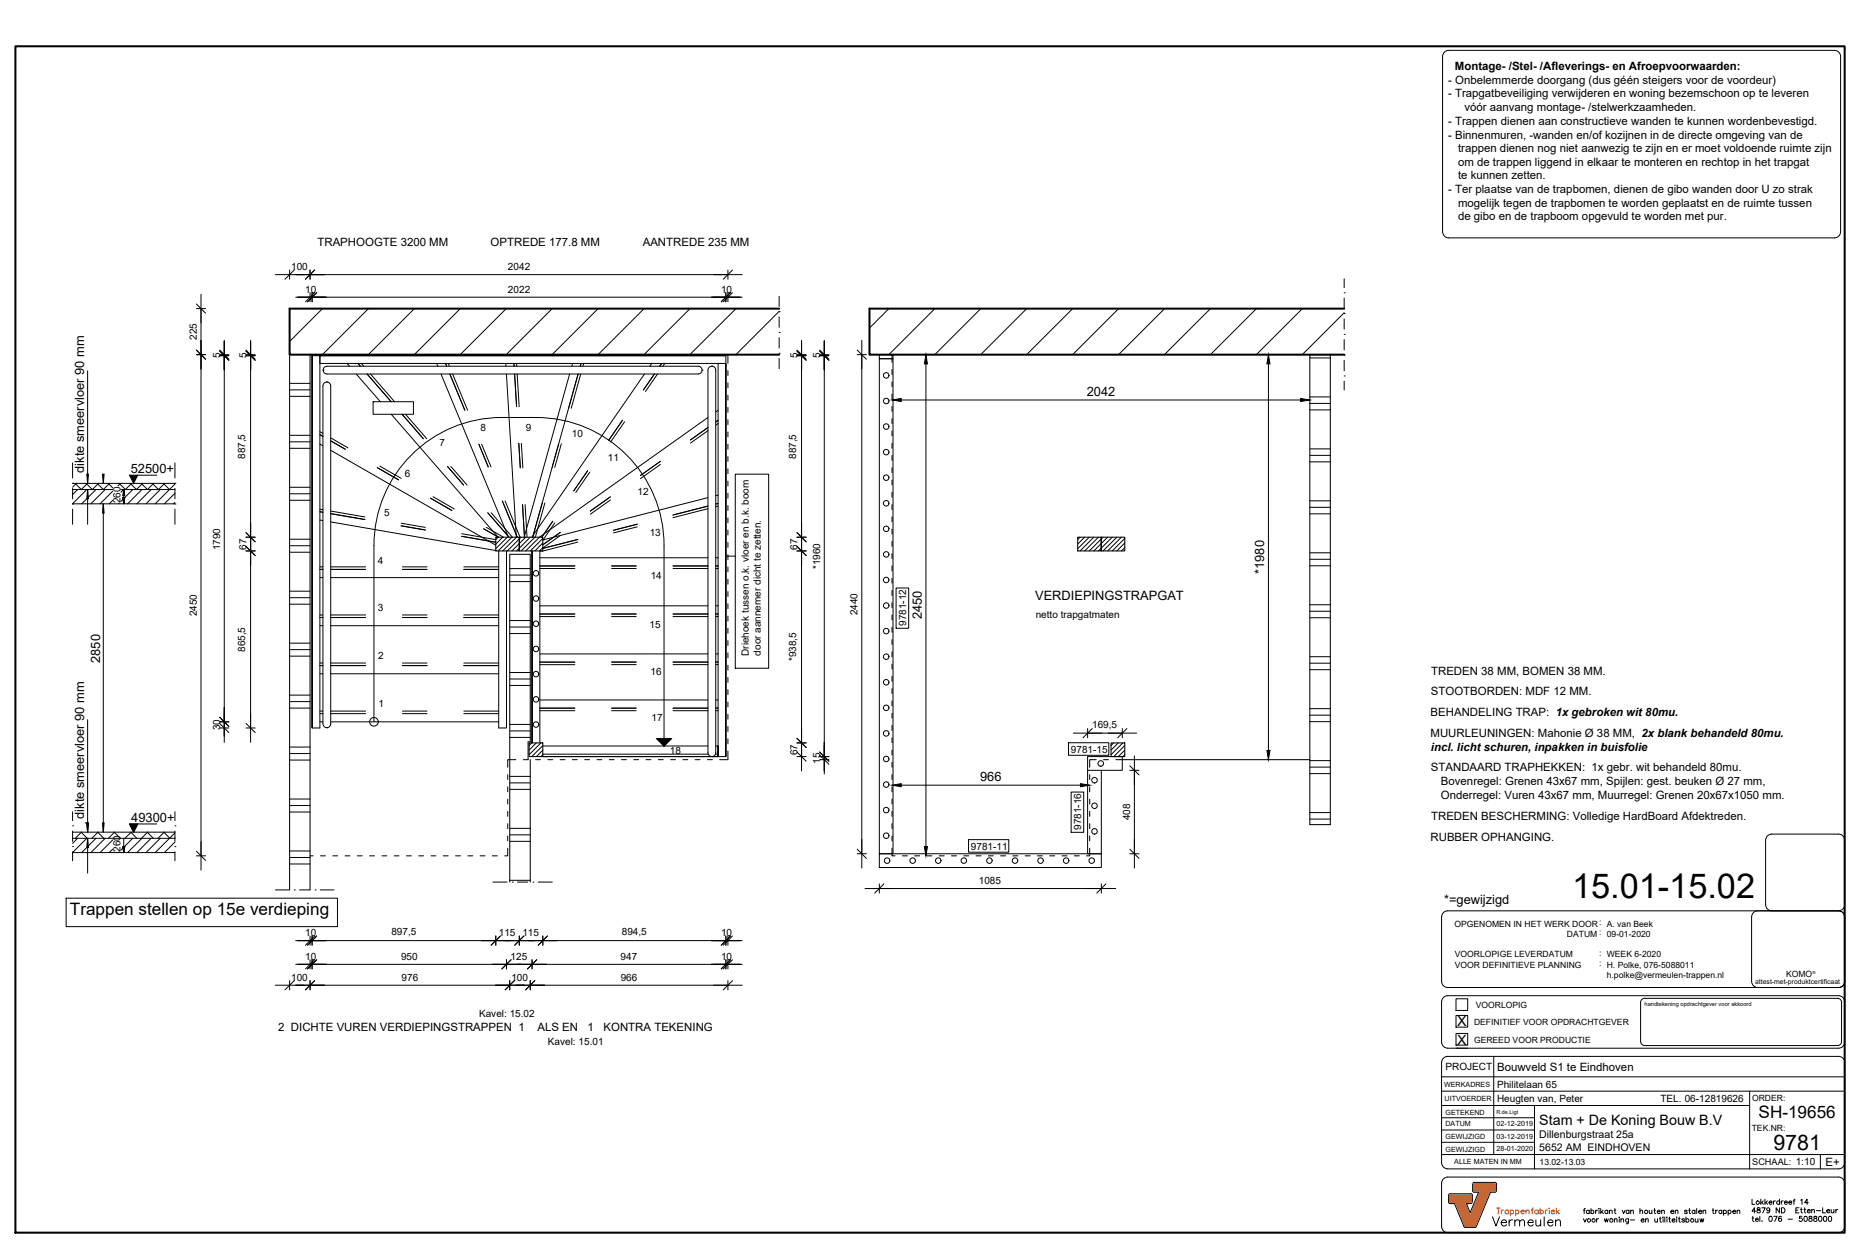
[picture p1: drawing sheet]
<svg xmlns="http://www.w3.org/2000/svg" width="914mm" height="610mm" viewBox="0 0 914 610" stroke-linecap="round" stroke-linejoin="round" font-family="sans-serif">
<!-- layer: vermeulen -->
<g fill="none" stroke="#000" stroke-width=".49">
<path d="M705 113v-85l1-2 2-1h190l1 1 1 2v85M705 113l1 2 2 1h189l2-1 1-2M43 181v55l-3 3-3-3M35 239h20M35 236h50M37 236l-2 2M38 239l-3 3M42 236l3 3 3-3M42 239l-7 7h50M43 239v17M47 239l-7 7M47 236l4 3 3-3"/>
<path d="M51 239l-7 7M53 236l2 2M58 236l3 3 3-3M59 236l-1 2M59 239h26M64 236l3 3 3-3M65 239l-4 4M67 232h10M69 236l3 3 3-3M69 239l-7 7M74 239l-7 7M74 236l3 3 3-3"/>
<path d="M78 239l-7 7M80 236l3 3M85 236l-9 10M50 246v161M55 240l-6 6M55 245l-2 1M58 246h.1M59 241l1-2v7l1-3h-1v3M60 244l-1 1M85 246h.1M85 241l-5 5M43 352v55"/>
<path d="M35 407h50M38 410l-3 2M40 407l3 3M40 407l-3 3M42 402l1 5M42 410l-7 7h50M43 410v17M43 402v5M47 410l-7 7M48 407l3 3M48 407l-3 3M51 410l-7 7"/>
<path d="M55 411l-6 6M55 415l-2 2M56 407l3 3M56 407l-3 3M58 417h.1M60 415l-1 1M60 410v7l1-3h-1v3M63 403h4l-2 4zM64 407l3 3M64 407l-3 3M65 410l-4 4M67 403h10"/>
<path d="M69 410l-7 7M72 407l3 3M72 407l-3 3M74 410l-7 7M78 410l-7 7M80 407l3 3M80 407l-3 3M85 410h-50M85 412l-5 5M85 407l-9 10M706 446l2-1h191l2 1 1 2-1 32-1 2-1 1h-192l-2-1v-2v-32zM859 445l-2 1-1 2v32l1 2 2 1"/>
<path d="M706 487h2h191h1l1 2 1 20-1 2-2 1h-191h-2l-1-3v-19zM712 488h5v6h-5zM712 496h5v6h-5zM802 489l2-1h95l1 2v20l-2 1h-95l-1-2v-19zM705 518l3-2h191l2 2 1 1-1 50-1 2h-1h-192l-2-1v-2v-49zM712 505h5v6h-5zM730 516v48M705 533h197M705 526h197M855 533v38M705 540h150M705 558h45"/>
<path d="M705 552h45M705 546h45M750 540v31M705 564h197M706 576l2-1h191l1 1 1 2v22l-1 2-1 1h-192l-2-2v-1v-22zM890 564v7M708 584h1h10h1M709 584h10v4h-3l3 7 5-13h-4v-3h11v3h-3l-7 17h-5l-5-11h-2zM720 582v-4h11v1v3M720 582v1h3l-4 10-2-5h2l1-4M731 582v1h-3l-6 17h-1h-5l-5-12h-3v-4M774 596l1 1v-1"/>
<path d="M774 592h1M775 591h-1v2M777 592a.8 .8 0 0 0-1 0 .8 .8 0 0 0 0 1 .8 .8 0 0 0 1 0M777 592v1M778 592a.8 .8 0 0 1 1 0 .8 .8 0 0 1 0 1 .8 .8 0 0 1-1 0M778 591v2M780 592v1M780 596v1M781 592h-1M781 596h-1M781 591h.1M781 592v1"/>
<path d="M782 591v2M783 592l1 1M784 592l-2 1M784 596l1 1v-1l1 1v-1M786 592a.8 .8 0 0 0-1 0 .8 .8 0 0 0 0 1 .8 .8 0 0 0 1 0M786 592v1M787 592h1v1M787 592v1M789 592h1M789 596h1v1M789 596v1M789 591v2h1"/>
<path d="M791 595h.1M791 596v1M792 596h1v1M792 596v1M793 592v1l1-1M796 596v2h-1M796 596a.8 .8 0 0 0-1 0 .8 .8 0 0 0 0 1 .8 .8 0 0 0 1 0M796 592a.8 .8 0 0 0-1 0 .8 .8 0 0 0 0 1 .8 .8 0 0 0 1 0M796 592v1M797 596h2M797 592h1v1M797 592v1"/>
<path d="M801 592h2v1M801 591v2M802 596h2a.8 .8 0 0 0-1 0 .8 .8 0 0 0-1 1 .8 .8 0 0 0 1 0h1M804 596h1l1 1M804 596v1M806 592v1h1M807 592v1M808 592h1M809 591v2M809 596v1h1M810 592h1a.8 .8 0 0 0-1 0 .8 .8 0 0 0 0 1 .8 .8 0 0 0 1 0M810 596v1"/>
<path d="M811 596h1M811 595v2h1M812 592h1v1M812 592v1M813 595h.1M813 596v1M814 595v2M815 595h.1M815 596v1M816 596h.1M816 595v2M817 592h1a.8 .8 0 0 0-1 0 .8 .8 0 0 0-1 1 .8 .8 0 0 0 1 0h1"/>
<path d="M817 596h2a.8 .8 0 0 0-1 0 .8 .8 0 0 0-1 1 .8 .8 0 0 0 1 0h1M819 592h1v1M819 592v1M819 595h.1M819 596v1M820 596h1M821 595v2M823 596h-1l1 1h-1M824 596a.8 .8 0 0 1 1 0 .8 .8 0 0 1 0 1 .8 .8 0 0 1-1 0M824 595v2M825 592h-2l1 1h-1M825 592h1"/>
<path d="M826 591v2M828 592a.8 .8 0 0 0-1 0 .8 .8 0 0 0 0 1 .8 .8 0 0 0 1 0M828 592v1M829 596v1h1M829 591v2M830 596v1M830 592h2a.8 .8 0 0 0-1 0 .8 .8 0 0 0-1 1 .8 .8 0 0 0 1 0h1M831 596v1l1-1v1l1-1M832 592h2v1M832 592v1M837 592h1M837 591v2h1"/>
<path d="M838 592v1M839 592h-1M841 592a.8 .8 0 0 0-1 0 .8 .8 0 0 0 0 1 .8 .8 0 0 0 1 0M841 592v1M842 592a.8 .8 0 0 1 1 0 .8 .8 0 0 1 0 1 .8 .8 0 0 1-1 0M842 592v2M845 592a.8 .8 0 0 1 1 0 .8 .8 0 0 1 0 1 .8 .8 0 0 1-1 0M845 592v2M847 592h1a.8 .8 0 0 0-1 0 .8 .8 0 0 0 0 1h1M849 592h1v1M849 592v1M856 586v3h2"/>
<path d="M856 595h1M857 595v2M858 596h1a.8 .8 0 0 0-1-1 .8 .8 0 0 0 0 1 .8 .8 0 0 0 1 1M858 592h-2l1-2v3M859 591a1 1 0 0 1 1 1 1 1 0 0 1 0 1h-1v-1l1-1zM860 595v2M861 586v3M861 590h2l-2 3M861 588l1 1M861 597h.1M862 587l-1 1M863 586v3"/>
<path d="M863 588l1 1M864 587l-1 1M865 588h1a.8 .8 0 0 0-1-1 .8 .8 0 0 0-1 1 .8 .8 0 0 0 1 1l1-1M865 591a.8 .8 0 0 1-1 1 .8 .8 0 0 1 0-1 .8 .8 0 0 1 1 0v2h-1M867 587v2M867 595h2l-2 2M868 587l-1 1M870 587a.8 .8 0 0 0-1 0 1 1 0 0 0 0 2 .8 .8 0 0 0 1-1M870 590v3l-2-3v3M870 586v3M871 587v2M871 590a1.3 1.3 0 0 1 1 2 1.3 1.3 0 0 1-1 1z"/>
<path d="M871 595a1.1 1.1 0 0 0-2 1 1.1 1.1 0 0 0 2 1 .8 .8 0 0 0-1-1 .8 .8 0 0 0-1 0M871 587v1M872 588h2a.8 .8 0 0 0-1-1 .8 .8 0 0 0-1 1 .8 .8 0 0 0 1 1l1-1M874 596h2M874 588h2a.8 .8 0 0 0-1-1 .8 .8 0 0 0-1 1 .8 .8 0 0 0 1 1l1-1M876 587h1M877 586v1v2M878 592h1M879 590h-1v3h1M880 591h1M880 587l1-1v3M880 590v2l1 1"/>
<path d="M881 595h-2v1a1 1 0 0 1 2 0 .9 .9 0 0 1 0 1 1 1 0 0 1-2 0M882 591h.1M882 590v2l1 1M883 592h2a.8 .8 0 0 0-1-1 .8 .8 0 0 0-1 1 .8 .8 0 0 0 1 1h1M884 588h-2l1-2v3M884 595a1 1 0 0 1 1 1 1 1 0 0 1 0 1h-1l2-2h-1zM885 592l2-1v2M885 591v2M887 595l1 1a.8 .8 0 0 1-1 1 .8 .8 0 0 1-1-1l2-1zM888 592h2M891 590v3h1M893 592h1a.8 .8 0 0 0-1-1 .8 .8 0 0 0 0 1 .8 .8 0 0 0 0 1h1"/>
<path d="M895 591v2l1-1M896 591v2M897 591v2M898 591l-1 1"/>
<circle cx="777" cy="597" r=".8"/>
<circle cx="779" cy="597" r=".8"/>
<circle cx="787" cy="597" r=".8"/>
<circle cx="805" cy="592" r=".8"/>
<circle cx="827" cy="597" r=".8"/>
<circle cx="859" cy="588" r=".8"/>
<circle cx="865" cy="596" r="1.1"/>
<circle cx="882" cy="596" r="1.1"/>
<circle cx="890" cy="596" r="1.1"/>
<circle cx="892" cy="596" r="1.1"/>
<circle cx="894" cy="596" r="1.1"/>
</g>
<g fill="#000" stroke="#000" stroke-width=".49">
<path d="M42 232h1v4zM43 239v5h-1zM50 232h1l-1 4zM63 232h4l-2 4zM50 246l1 5h-1zM42 402h1v5zM43 410v4h-1zM50 402h1l-1 5zM63 403h4l-2 4z"/>
<path d="M60 243v3zM60 243v3l1-3z"/>
<path d="M60 239v3h1zM60 239v3z"/>
<path d="M60 414v3zM60 414v3l1-3z"/>
</g>
<!-- layer: afbreeklijnen -->
<g fill="none" stroke="#000" stroke-width=".49">
<path d="M657 136v5M381 152h.1M381 145v5M381 155v5M657 153h.1M657 143h.1M657 146v5M657 156v5M381 173h.1M381 163h.1M381 165v5M381 175v5"/>
<path d="M657 174h.1M657 163h.1M657 166v5M657 176v5M657 184h.1M657 186v5M35 236h.1M35 226v8M35 239v5M85 236h.1M85 226v8M85 239v5"/>
<path d="M35 246h.1M35 249v7M85 246h.1M85 249v7M35 397v4M85 397v4M35 414h.1M35 404h.1M35 406v5M35 416v5M85 414h.1M85 404h.1"/>
<path d="M85 406v5M85 416v5M135 435h6M144 435h.1M146 435h5M154 435h.1M157 435h6M241 431h7M250 431h.1M253 431h5M260 431h.1M263 431h7"/>
</g>
<!-- layer: maatlijnen -->
<g fill="none" stroke="#000" stroke-width=".49">
<path d="M135 134h228M142 132v5M144 132l-5 5M152 132v5M154 132l-5 5M356 132v5M358 132l-5 5M96 151h4M96 149l4 4M98 144v281M145 145h218M152 143v5"/>
<path d="M153 143v5M154 143l-5 5M155 143l-5 5M158 151l-16 16M180 151l-22 22M203 151l-23 22M225 151l-23 22M247 151l-22 22M270 151l-23 22M292 151l-22 22M315 151l-23 22M337 151l-22 22"/>
<path d="M355 143v5M356 143v5M357 143l-5 5M358 143l-5 5M360 151l-23 22M381 152l-21 21M434 151l-9 9M457 151l-23 22M479 151l-22 22M502 151l-23 22M524 151l-22 22M547 151l-23 22"/>
<path d="M569 151l-22 22M592 151l-23 22M614 151l-22 22M637 151l-23 22M657 153l-21 20M96 173h4M96 171l4 5M107 173h5M107 171l5 5M107 174h5M107 172l5 4M110 166v197"/>
<path d="M120 173h5M120 174h5M120 171l5 5M120 172l5 4M122 166v197M356 173v5M389 173h5M389 174h5M389 171l5 5M389 172l5 4M392 166v211M401 173h4"/>
<path d="M401 174h4M401 171l4 5M401 172l4 4M403 166v212M419 173h4M419 171l4 5M421 166v258M453 178v236M620 178v189M356 181v3M356 187v3M356 193v3"/>
<path d="M356 199v3M440 196h196M356 205v3M356 211v3M356 217v3M356 223v3M356 229v3M356 235v3M356 241v3M356 247v3M356 253v3M356 259v3"/>
<path d="M120 263h5M120 260l5 5M120 269h5M120 267l5 5M243 263l-1 1M246 263l-4 3M248 263l-6 5M250 263l-7 6M252 263l-6 6M255 263l-7 6M257 263l-7 6M259 263l-7 6"/>
<path d="M261 263l-6 6M264 263l-7 6M265 263l-6 6M265 265l-4 4M265 268l-1 1M356 265v3M356 271v3M356 277v3M389 263h5M389 269h5M389 260l5 5M389 267l5 5"/>
<path d="M528 263l-1 1M530 263l-3 3M532 263l-5 5M535 263l-7 6M537 263l-7 6M539 263l-7 6M541 263l-6 6M544 263l-7 6M546 263l-7 6M548 263l-7 6M550 263l-6 6M550 265l-4 4"/>
<path d="M550 268l-2 1M356 283v3M356 289v3M356 295v3M356 301v3M356 307v3M356 313v3M356 319v3M356 325v3M356 331v3M356 337v3M107 353h5"/>
<path d="M107 351l5 4M107 356h5M107 354l5 4M120 356h5M120 354l5 4M356 343v3M356 349v3M356 355v3M525 358h30M532 356v5M534 356l-5 5M548 356v5"/>
<path d="M551 356l-5 5M248 379v2M252 371h-4v4M256 371h2M259 363h-1v8M260 363l-1 1M262 371h2M262 363l-3 4M264 363l-5 6M265 364l-5 6M265 367l-3 3M265 369l-1 1"/>
<path d="M268 371h2M274 371h2M280 371h2M286 371h2M292 371h2M298 371h2M304 371h2M310 371h2M316 371h2M322 371h2M328 371h2M334 371h2"/>
<path d="M340 371h2M346 371h2M356 367v4h-4M356 361v3M389 370h5M389 363h5M389 361l5 4M389 368l5 4M401 371h4M401 370h4M401 368l4 4M401 369l4 5"/>
<path d="M544 363l-1 1M547 363l-4 4M549 363l-6 6M550 364l-6 6M550 367l-3 3M550 369l-1 1M552 377h5M552 374l5 5M554 370v54M248 385v2M248 391v2M248 397v2"/>
<path d="M440 384h88M96 418h4M96 416l4 5M152 418h1M157 418h2M163 418h2M169 418h2M175 418h2M181 418h2M187 418h2M193 418h2M199 418h2"/>
<path d="M205 418h2M211 418h2M217 418h2M223 418h2M229 418h2M235 418h2M241 418h2M248 415v3h-1M248 403v2M248 409v2M419 417h4M419 415l4 5"/>
<path d="M552 417h5M552 415l5 5M423 434h122M430 432v5M432 432l-5 5M538 432v5M540 432l-4 5M145 460h218M152 458v4M153 458v4M154 458l-5 4M155 458l-5 4"/>
<path d="M242 458v4M245 458l-5 4M254 458v4M256 458l-4 4M265 458v4M268 458l-5 4M355 458v4M356 458v4M357 458l-5 4M358 458l-5 4M142 479v5M144 479l-5 5"/>
<path d="M145 471h218M152 469v5M152 479v5M153 469v5M154 479l-5 5M154 469l-5 5M155 469l-5 5M248 469v5M249 479v5M250 469l-5 5M251 479l-4 5M259 479v5"/>
<path d="M260 469v5M261 479l-4 5M262 469l-4 5M355 469v5M356 469v5M356 479v5M357 469l-5 5M358 479l-5 5M358 469l-5 5M135 482h228"/>
</g>
<!-- layer: vaste muren -->
<path d="M381 151h-239v22h239M657 151h-232v22h232" fill="none" stroke="#000" stroke-width=".99"/>
<!-- layer: arcering -->
<g fill="none" stroke="#000" stroke-width=".49">
<path d="M142 194h10M142 191h10M142 187h10M142 219h10M142 216h10M142 213h10M142 238h10M142 245h10M142 241h10M142 270h10M142 267h10M142 264h10"/>
<path d="M249 278h10M142 295h10M142 292h10M142 289h10M249 284h10M249 281h10M142 318h10M142 314h10M249 310h10M249 307h10M249 303h10M142 321h10"/>
<path d="M142 340h10M249 335h10M249 332h10M249 329h10M142 346h10M142 343h10M249 357h10M249 354h10M142 372h10M142 368h10M142 365h10M249 380h10"/>
<path d="M249 360h10M142 397h10M142 394h10M142 391h10M249 386h10M249 383h10M142 419h10M142 416h10M249 411h10M249 408h10M249 405h10M142 422h10"/>
<path d="M249 430h10"/>
</g>
<!-- layer: gibo muren -->
<g fill="none" stroke="#000" stroke-width=".51">
<path d="M142 173v262M152 173v262M436 173v4M640 173v230h10v-230M436 181v2M436 187v2M436 193v2M436 199v2M436 205v2M436 211v2M436 217v2M436 223v2"/>
<path d="M436 229v2M436 235v2M436 241v2M436 247v2M436 253v2M436 259v2M436 265v2M436 271v2M436 277v2M436 283v2M436 289v2M436 295v2"/>
<path d="M436 301v2M436 307v2M436 313v2M436 319v2M436 325v2M436 331v2M436 337v2M436 343v2M436 349v2M436 355v2M259 363v-92h-10v160M259 371v60"/>
<path d="M436 361v2M436 367v2M436 373v2M436 379v2M533 379v2M536 371h-3v4M539 371h3M545 371h95M436 385v2M436 391v2M436 397v2M533 385v2"/>
<path d="M533 391v2M533 397v2M436 415v3h1M436 403v2M436 409v2M441 418h2M447 418h2M453 418h2M459 418h2M465 418h2M471 418h2M477 418h2"/>
<path d="M483 418h2M489 418h2M495 418h2M501 418h2M507 418h2M513 418h2M519 418h2M525 418h2M533 415v3h-2M533 403v2M533 409v2"/>
</g>
<!-- layer: ARCEER -->
<g fill="none" stroke="#000" stroke-width=".49">
<path d="M640 175h10M640 197h10M640 194h10M640 200h10M640 219h10M640 226h10M640 223h10M640 251h10M640 248h10M640 245h10M640 277h10M640 273h10"/>
<path d="M640 270h10M640 299h10M640 296h10M640 302h10M640 327h10M640 324h10M640 321h10M640 353h10M640 350h10M640 346h10M640 378h10M640 375h10"/>
<path d="M640 372h10M640 397h10M640 400h10"/>
</g>
<!-- layer: 0 -->
<path d="M640 173h10" fill="none" stroke="#000" stroke-width=".49"/>
<!-- layer: trappen -->
<g fill="none" stroke="#000" stroke-width=".49">
<path d="M153 174h202h-199v4h199v192v-196M156 174v182h-3v-182v182M170 178l1 1M175 178l1 1M177 178l1 1M213 178l1 1M218 178v1M219 178l1 1M247 178v1M251 178v1M252 178l1 1M280 178l-1 1"/>
<path d="M284 178v1M285 178v1M319 178l-1 1M323 178l-1 1M325 178l-1 1M351 178v192M430 173h6v2h-6zM430 175h6v242h-6zM174 183l12 13M179 183l12 13M181 183l12 13M216 183l32 80"/>
<path d="M220 183l7 18M221 183l8 18M248 183l4 80M252 183v16M253 183l1 16M278 200l5-17-23 80 5-17M278 183l-22 80M284 183l-5 17M315 183l-55 80M320 183l-6 8M321 183l-6 8M156 212l2 1"/>
<path d="M156 211l2 1M156 217l2 1M162 216l7 4M162 214l8 5M191 203l52 60M197 203l10 11M198 203l11 11M234 217l5 11M235 217l5 11M254 217v12M255 217l1 12M273 217l-3 12"/>
<path d="M274 217l-3 12M304 205l-7 10M305 206l-7 10M346 209l-9 6M346 211l-9 6M346 204l-82 59M351 205l-1 1M351 207l-1 1M351 201h-1M162 220l80 47M184 229l11 6M186 228l10 6"/>
<path d="M219 228l8 9M220 228l8 9M287 230l-7 10M288 231l-7 10M323 226l-10 6M323 227l-10 7M156 250h2M156 249h2M156 254h2M162 251l16 3M162 250l16 3M162 255l80 14"/>
<path d="M196 257l12 2M196 256l12 2M210 244l11 6M212 243l10 6M236 259l8 4M238 258l8 5M238 251l11 12M240 251l10 12M246 245l7 18M247 245l7 18M255 247l1 16M257 247l1 16"/>
<path d="M266 246l-4 17M270 255l-5 8M298 243l-9 7M298 244l-9 7M311 256l-11 3M311 258l-11 3M346 243l-81 21 6-8M346 247l-17 5M346 249l-17 4M351 246h-1M351 247l-1 1M351 242h-1"/>
<path d="M156 278h2M156 277h2M162 278h17M162 277h17M197 278h12M197 277h12M226 262l16 3M226 261l16 3M227 278h17M227 277h17M244 269v87h4v-87M260 269v94v-94"/>
<path d="M264 277h17M264 278h17M264 273h82M274 260l-9 6M274 262l-9 6M282 265l-18 4v94M282 264l-17 4M299 277h12M299 278h12M329 277h17M329 278h17M350 277h1"/>
<path d="M350 278h1M350 273h1M156 282h2M162 282h82M264 296h82M350 296h1M156 302h2M156 301h2M156 306h2M162 302h17M162 301h17M162 306h82"/>
<path d="M197 302h12M197 301h12M227 302h17M227 301h17M264 300h17M264 301h17M299 300h12M299 301h12M329 300h17M329 301h17M346 320h-82M350 300h1"/>
<path d="M350 301h1M350 320h1M156 325h2M156 324h2M156 329h2M162 325h17M162 324h17M162 329h82M197 325h12M197 324h12M227 325h17M227 324h17"/>
<path d="M264 324h17M264 325h17M299 324h12M299 325h12M329 324h17M329 325h17M350 324h1M350 325h1M156 349h2M156 348h2M156 353h2M162 349h17"/>
<path d="M162 348h17M162 353h82M183 353v-86a62 62 0 0 1 62-63 104 104 0 0 1 34 2 63 63 0 0 1 46 61v98l3-4h-7l4 4M197 349h12M197 348h12M227 349h17M227 348h17M264 346h17M264 347h17M264 342h82M299 346h12M299 347h12"/>
<path d="M329 346h17M329 347h17M350 346h1M350 347h1M350 342h1M265 369h81M265 365h81M350 369h1v1h-86h86v-5v5M350 365h1M351 370h4M532 377h16v-7h-16v47h6v-40M430 417h108v7h-108z"/>
<circle cx="262" cy="293" r="1.3"/>
<circle cx="262" cy="280" r="1.3"/>
<circle cx="262" cy="317" r="1.3"/>
<circle cx="262" cy="305" r="1.3"/>
<circle cx="262" cy="330" r="1.3"/>
<circle cx="183" cy="353" r="2.1"/>
<circle cx="262" cy="342" r="1.3"/>
<circle cx="262" cy="354" r="1.3"/>
</g>
<path d="M325 361h3l-3 4zM321 361l4 4v-4z" fill="#000" stroke="#000" stroke-width=".49"/>
<!-- layer: spillen -->
<path d="M242 263h23v6h-11v-6v6h-12zM527 263h23v6h-12v-6v6h-11zM259 363h6v7h-6zM543 363h7v7h-7z" fill="none" stroke="#000" stroke-width=".51"/>
<!-- layer: maatlijnen -->
<path d="M453 173v5h-1zM620 173l1 5h-2zM436 196l4-1v1zM636 195l4 1h-4zM619 367h2l-1 4zM436 384l4-1v2zM528 383l5 1-5 1zM452 414h1v4z" fill="#000" stroke="#000" stroke-width=".49"/>
<!-- layer: standaard tkst -->
<path d="M182 196h20v7h-20zM359 232h17v95h-17zM355 272h4M438 287h6v20h-6zM522 363h20v6h-20zM523 387h7v20h-7zM473 410h20v7h-20zM32 439h133v14h-133z" fill="none" stroke="#000" stroke-width=".49"/>
<!-- layer: gibo muren -->
<g fill="none" stroke="#000" stroke-width=".49">
<circle cx="433" cy="184" r="1.3"/>
<circle cx="433" cy="196" r="1.3"/>
<circle cx="433" cy="209" r="1.3"/>
<circle cx="433" cy="234" r="1.3"/>
<circle cx="433" cy="221" r="1.3"/>
<circle cx="433" cy="259" r="1.3"/>
<circle cx="433" cy="246" r="1.3"/>
<circle cx="433" cy="271" r="1.3"/>
<circle cx="433" cy="284" r="1.3"/>
<circle cx="433" cy="296" r="1.3"/>
<circle cx="433" cy="309" r="1.3"/>
<circle cx="433" cy="334" r="1.3"/>
<circle cx="433" cy="321" r="1.3"/>
<circle cx="433" cy="359" r="1.3"/>
<circle cx="433" cy="346" r="1.3"/>
<circle cx="433" cy="371" r="1.3"/>
<circle cx="538" cy="373" r="1.3"/>
<circle cx="433" cy="396" r="1.3"/>
<circle cx="433" cy="384" r="1.3"/>
<circle cx="535" cy="381" r="1.3"/>
<circle cx="535" cy="394" r="1.3"/>
<circle cx="433" cy="409" r="1.3"/>
<circle cx="535" cy="406" r="1.3"/>
<circle cx="434" cy="421" r="1.3"/>
<circle cx="446" cy="421" r="1.3"/>
<circle cx="459" cy="421" r="1.3"/>
<circle cx="471" cy="421" r="1.3"/>
<circle cx="484" cy="421" r="1.3"/>
<circle cx="496" cy="421" r="1.3"/>
<circle cx="509" cy="421" r="1.3"/>
<circle cx="521" cy="421" r="1.3"/>
<circle cx="534" cy="421" r="1.3"/>
</g>
<!-- layer: leuningen -->
<path d="M158 180l2-1h181a1.9 1.9 0 0 1 2 2 1.9 1.9 0 0 1-2 2h-181a1.9 1.9 0 0 1-2-1 1.9 1.9 0 0 1 0-2zM347 180a1.9 1.9 0 0 1 2-1 1.9 1.9 0 0 1 1 2v187a1.9 1.9 0 0 1-2 2 1.9 1.9 0 0 1-2-2v-187zM158 187a1.9 1.9 0 0 1 2 0 1.9 1.9 0 0 1 2 2v165a1.9 1.9 0 0 1-2 2 1.9 1.9 0 0 1-2-2v-165z" fill="none" stroke="#000" stroke-width=".49"/>
<g fill="#000">
<circle cx="348" cy="179" r=".2"/>
<circle cx="158" cy="181" r=".2"/>
<circle cx="160" cy="187" r=".2"/>
<circle cx="343" cy="181" r=".2"/>
<circle cx="160" cy="356" r=".2"/>
<circle cx="348" cy="370" r=".2"/>
</g>
<!-- layer: kaderrand -->
<path d="M8 23h894v580h-894z" fill="none" stroke="#000" stroke-width=".99"/>
<!-- layer: vermeulen -->
<g fill="#ff5700" stroke="#ff5700" stroke-width=".49">
<path d="M720 579l11 3v-3zM720 579l11 3h-11z"/>
<path d="M709 584l10 4v-4zM709 584l10 4h-10z"/>
<path d="M724 582l-1 13 5-13zM724 582l-1 13h-4z"/>
<path d="M711 588l8 7-3-7zM711 588l8 7h-5z"/>
<path d="M714 595l7 4 2-4zM714 595l7 4h-5z"/>
</g>
<path d="M731 591h2M732 591v2M749 591v2M753 591v2M757 591h.1M761 591v2" fill="none" stroke="#ff5700" stroke-width=".49"/>
<!-- layer: FSC -->
<path d="M863 411v31M863 411l1-2 2-1h33h1l2 3v31l-1 2-2 1h-33l-2-1-1-2" fill="none" stroke="#000" stroke-width=".49"/>
<text font-size="16.8" x="768" y="439">15.01-15.02</text>
<text font-size="10.5" x="867" y="562">9781</text>
<g font-size="8.4">
<text x="34" y="448">Trappen stellen op 15e verdieping</text>
<text x="859" y="546">SH-19656</text>
</g>
<text font-size="7.9" x="728" y="600">Vermeulen</text>
<g font-size="7">
<text x="712" y="502">X</text>
<text x="712" y="511">X</text>
<text x="752" y="550">Stam + De Koning Bouw B.V</text>
</g>
<g font-size="6.3">
<text x="531" y="193">2042</text>
<text x="41" y="231" transform="rotate(-90 41 231)">dikte smeervloer 90 mm</text>
<text x="64" y="231">52500+</text>
<text x="618" y="281" transform="rotate(-90 618 281)">*1980</text>
<text x="506" y="293">VERDIEPINGSTRAPGAT</text>
<text x="450" y="303" transform="rotate(-90 450 303)">2450</text>
<text x="49" y="324" transform="rotate(-90 49 324)">2850</text>
<text x="479" y="382">966</text>
<text x="41" y="400" transform="rotate(-90 41 400)">dikte smeervloer 90 mm</text>
<text x="64" y="402">49300+</text>
<text x="706" y="442">*=gewijzigd</text>
</g>
<g font-size="5.6">
<text x="711" y="34">Montage- /Stel- /Afleverings- en Afroepvoorwaarden:</text>
<text x="708" y="41">- Onbelemmerde doorgang (dus géén steigers voor de voordeur)</text>
<text x="708" y="48">- Trapgatbeveiliging verwijderen en woning bezemschoon op te leveren</text>
<text x="716" y="54">vóór aanvang montage- /stelwerkzaamheden.</text>
<text x="708" y="61">- Trappen dienen aan constructieve wanden te kunnen wordenbevestigd.</text>
<text x="708" y="68">- Binnenmuren, -wanden en/of kozijnen in de directe omgeving van de</text>
<text x="713" y="74">trappen dienen nog niet aanwezig te zijn en er moet voldoende ruimte zijn</text>
<text x="713" y="81">om de trappen liggend in elkaar te monteren en rechtop in het trapgat</text>
<text x="713" y="88">te kunnen zetten.</text>
<text x="708" y="94">- Ter plaatse van de trapbomen, dienen de gibo wanden door U zo strak</text>
<text x="713" y="101">mogelijk tegen de trapbomen te worden geplaatst en de ruimte tussen</text>
<text x="713" y="108">de gibo en de trapboom opgevuld te worden met pur.</text>
<text x="155" y="120">TRAPHOOGTE 3200 MM</text>
<text x="240" y="120">OPTREDE 177.8 MM</text>
<text x="314" y="120">AANTREDE 235 MM</text>
<text x="699" y="330">TREDEN 38 MM, BOMEN 38 MM.</text>
<text x="699" y="340">STOOTBORDEN: MDF 12 MM.</text>
<text x="699" y="350">BEHANDELING TRAP: 1x gebroken wit 80mu.</text>
<text x="699" y="360">MUURLEUNINGEN: Mahonie Ø 38 MM, 2x blank behandeld 80mu.</text>
<text x="699" y="367">incl. licht schuren, inpakken in buisfolie</text>
<text x="699" y="377">STANDAARD TRAPHEKKEN: 1x gebr. wit behandeld 80mu.</text>
<text x="704" y="384">Bovenregel: Grenen 43x67 mm, Spijlen: gest. beuken Ø 27 mm,</text>
<text x="704" y="391">Onderregel: Vuren 43x67 mm, Muurregel: Grenen 20x67x1050 mm.</text>
<text x="699" y="401">TREDEN BESCHERMING: Volledige HardBoard Afdektreden.</text>
<text x="699" y="411">RUBBER OPHANGING.</text>
<text x="136" y="504">2 DICHTE VUREN VERDIEPINGSTRAPPEN 1</text>
<text x="263" y="504">ALS EN</text>
<text x="287" y="504">1</text>
<text x="295" y="504">KONTRA TEKENING</text>
<text x="732" y="523">Bouwveld S1 te Eindhoven</text>
<text x="892" y="570">E+</text>
</g>
<g font-size="5.2">
<text x="752" y="556">Dillenburgstraat 25a</text>
<text x="752" y="563">5652 AM EINDHOVEN</text>
</g>
<g font-size="4.9">
<text x="142" y="132">100</text>
<text x="248" y="132">2042</text>
<text x="149" y="143">10</text>
<text x="248" y="143">2022</text>
<text x="352" y="143">10</text>
<text x="96" y="166" transform="rotate(-90 96 166)">225</text>
<text x="108" y="175" transform="rotate(-90 108 175)">5</text>
<text x="120" y="175" transform="rotate(-90 120 175)">5</text>
<text x="390" y="175" transform="rotate(-90 390 175)">5</text>
<text x="401" y="175" transform="rotate(-90 401 175)">5</text>
<text x="235" y="211">8</text>
<text x="257" y="211">9</text>
<text x="280" y="214">10</text>
<text x="215" y="218">7</text>
<text x="120" y="224" transform="rotate(-90 120 224)">887,5</text>
<text x="297" y="225">11</text>
<text x="389" y="224" transform="rotate(-90 389 224)">887,5</text>
<text x="198" y="233">6</text>
<text x="59" y="246" transform="rotate(-90 59 246)">260</text>
<text x="312" y="242">12</text>
<text x="188" y="252">5</text>
<text x="318" y="262">13</text>
<text x="108" y="269" transform="rotate(-90 108 269)">1790</text>
<text x="120" y="269" transform="rotate(-90 120 269)">67</text>
<text x="390" y="269" transform="rotate(-90 390 269)">67</text>
<text x="185" y="276">4</text>
<text x="401" y="278" transform="rotate(-90 401 278)">*1960</text>
<text x="318" y="283">14</text>
<text x="185" y="299">3</text>
<text x="96" y="301" transform="rotate(-90 96 301)">2450</text>
<text x="419" y="301" transform="rotate(-90 419 301)">2440</text>
<text x="443" y="306" transform="rotate(-90 443 306)">9781-12</text>
<text x="506" y="302">netto trapgatmaten</text>
<text x="317" y="307">15</text>
<text x="120" y="319" transform="rotate(-90 120 319)">865,5</text>
<text x="185" y="322">2</text>
<text x="366" y="321" transform="rotate(-90 366 321)">Driehoek tussen o.k. vloer en b.k. boom</text>
<text x="372" y="320" transform="rotate(-90 372 320)">door aannemer dicht te zetten.</text>
<text x="389" y="323" transform="rotate(-90 389 323)">*938,5</text>
<text x="318" y="330">16</text>
<text x="185" y="346">1</text>
<text x="318" y="353">17</text>
<text x="108" y="357" transform="rotate(-90 108 357)">30</text>
<text x="534" y="356">169,5</text>
<text x="327" y="369">18</text>
<text x="390" y="369" transform="rotate(-90 390 369)">67</text>
<text x="523" y="368">9781-15</text>
<text x="401" y="374" transform="rotate(-90 401 374)">15</text>
<text x="552" y="401" transform="rotate(-90 552 401)">408</text>
<text x="528" y="406" transform="rotate(-90 528 406)">9781-16</text>
<text x="59" y="416" transform="rotate(-90 59 416)">260</text>
<text x="475" y="415">9781-11</text>
<text x="478" y="432">1085</text>
<text x="149" y="458">10</text>
<text x="191" y="457">897,5</text>
<text x="244" y="458">115</text>
<text x="255" y="458">115</text>
<text x="304" y="457">894,5</text>
<text x="352" y="458">10</text>
<text x="149" y="469">10</text>
<text x="196" y="469">950</text>
<text x="250" y="469">125</text>
<text x="303" y="469">947</text>
<text x="352" y="469">10</text>
<text x="142" y="480">100</text>
<text x="196" y="480">976</text>
<text x="250" y="480">100</text>
<text x="303" y="480">966</text>
<text x="234" y="497">Kavel: 15.02</text>
<text x="268" y="511">Kavel: 15.01</text>
<text x="706" y="523">PROJECT</text>
<text x="732" y="532">Philitelaan 65</text>
<text x="732" y="539">Heugten van, Peter</text>
<text x="812" y="539">TEL. 06-12819626</text>
</g>
<text font-size="4.5" x="856" y="570">SCHAAL: 1:10</text>
<g font-size="4.2">
<text x="711" y="453">OPGENOMEN IN HET WERK DOOR: A. van Beek</text>
<text x="766" y="458">DATUM : 09-01-2020</text>
<text x="711" y="468">VOORLOPIGE LEVERDATUM</text>
<text x="781" y="467">: WEEK 6-2020</text>
<text x="711" y="473">VOOR DEFINITIEVE PLANNING</text>
<text x="781" y="472">: H. Polke, 076-5088011</text>
<text x="785" y="478">h.polke@vermeulen-trappen.nl</text>
<text x="873" y="478">KOMO</text>
<text x="721" y="493">VOORLOPIG</text>
<text x="720" y="501">DEFINITIEF VOOR OPDRACHTGEVER</text>
<text x="720" y="510">GEREED VOOR PRODUCTIE</text>
<text x="856" y="538">ORDER:</text>
<text x="856" y="553">TEK.NR:</text>
<text x="752" y="570">13.02-13.03</text>
</g>
<g font-size="3.5">
<text x="706" y="531">WERKADRES</text>
<text x="706" y="538">UITVOERDER</text>
<text x="706" y="545">GETEKEND</text>
<text x="706" y="551">DATUM</text>
<text x="731" y="551">02-12-2019</text>
<text x="706" y="557">GEWIJZIGD</text>
<text x="731" y="557">03-12-2019</text>
<text x="706" y="563">GEWIJZIGD</text>
<text x="731" y="563">28-01-2020</text>
<text x="711" y="569">ALLE MATEN IN MM</text>
</g>
<text font-size="3.4" x="858" y="481">attest-met-produktcertificaat</text>
<text font-size="2.8" x="804" y="492">handtekening opdrachtgever voor akkoord</text>
<text font-size="2.7" x="731" y="544">R.de.Ligt</text>
<text font-size="2.1" x="886" y="476">®</text>
</svg>
